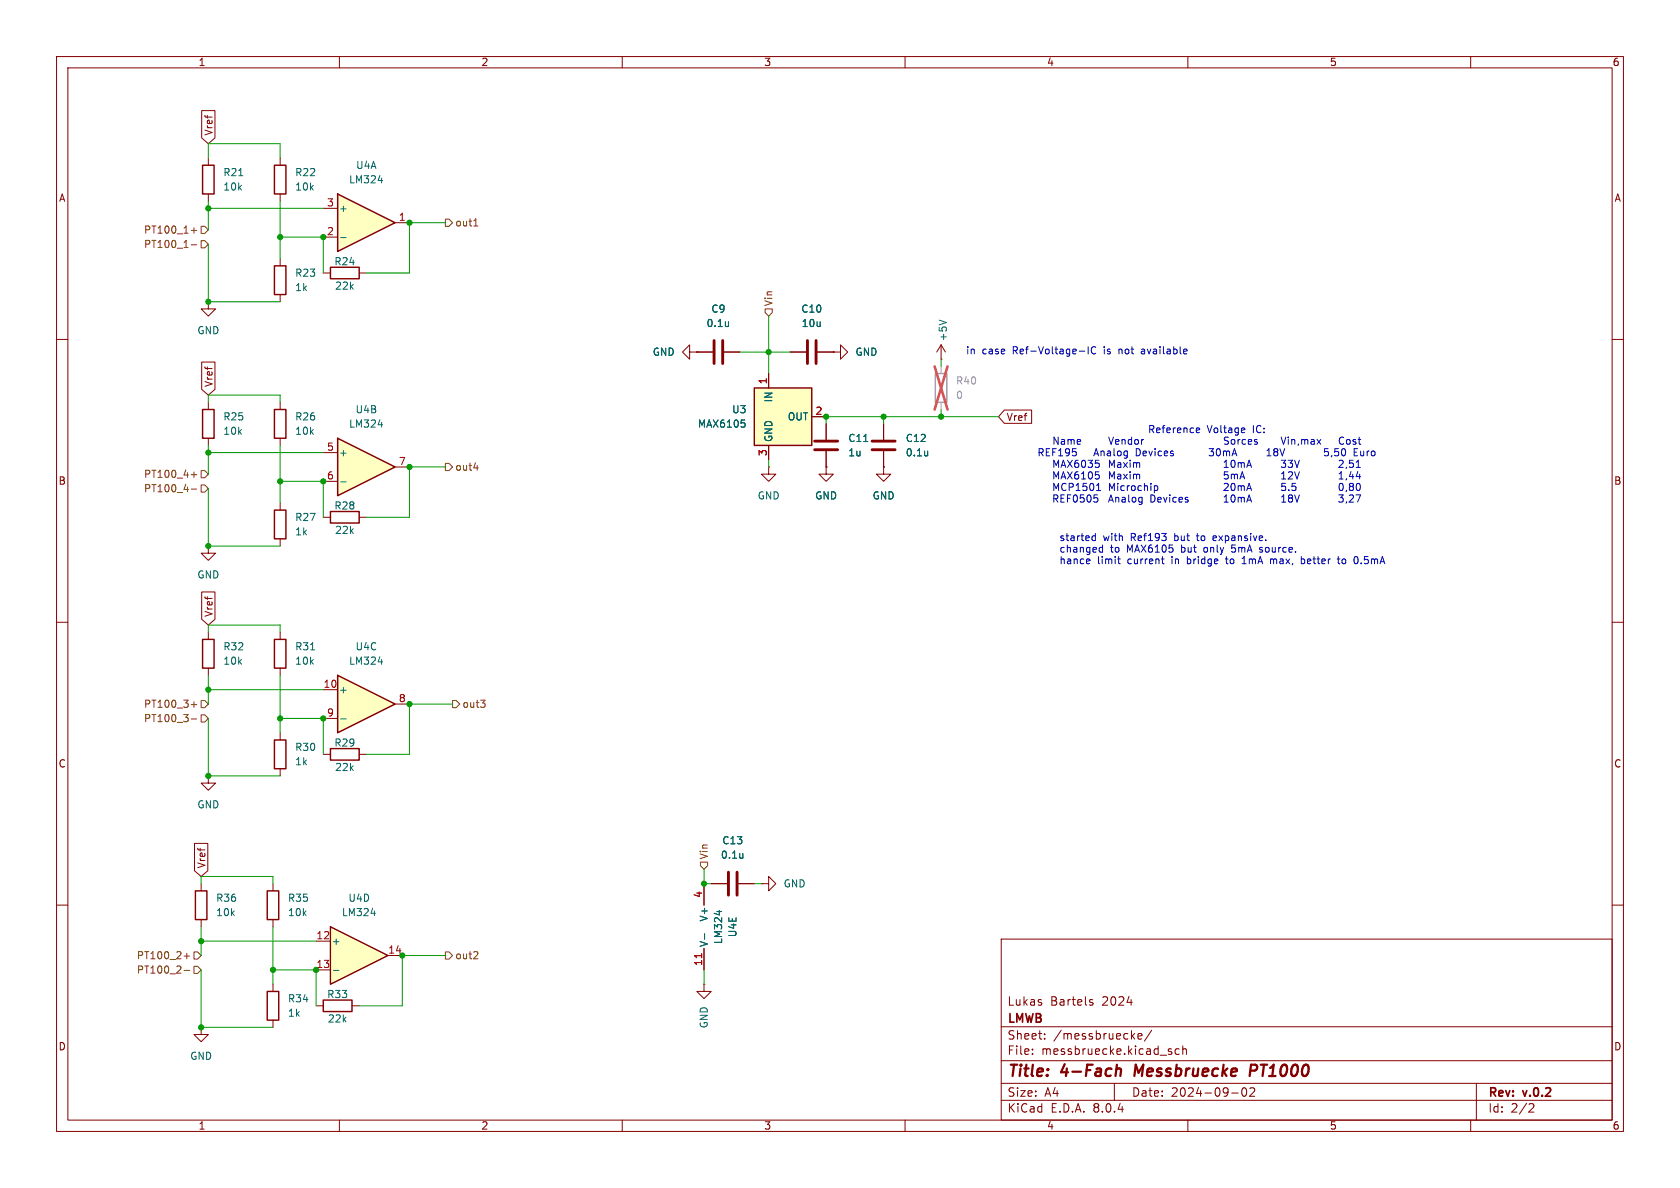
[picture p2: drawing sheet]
<svg xmlns="http://www.w3.org/2000/svg" width="297mm" height="210mm" viewBox="0 0 297 210" stroke-linecap="round" stroke-linejoin="round" font-family="sans-serif">
<g fill="none" stroke="#840000" stroke-width=".18">
<path d="M10 10h277v190h-277zM12 12h273v186h-273zM60 10v2M110 10v2M160 10v2M210 10v2M260 10v2M10 60h2M49.5 45.7v1.3M49.5 52.1v1.2M57.1 48.3h1.3M63.5 48.3h1.3"/>
<path d="M285 60h2M49.5 88.9v1.3M49.5 95.3v1.2M10 110h2M285 110h2M10 160h2M285 160h2M177 166h108v32h-108zM192.8 177.2l.4 .1v.2l-.2 .2h-.3M192.8 176.7l.4 .1M60 198v2M110 198v2"/>
<path d="M160 198v2M177 194.5h108M177 191.5h108M177 187.5h108M177 181.5h108M182.5 186.3v.1M182.5 185.5v.1M184.7 183.6v.1M184.7 182.8v.1M197 191.5v3M200.2 183.1l.4 .6M200.6 182.7l-.6 .6"/>
<path d="M201.2 183.2l.7-.1-.1-.3-.4-.1-.2 .2v.7h.6M203.6 182.1l-1.3 2M207 185.9l.2 .2-.2 .3M207 185.4l.1 .1M208.5 185.5l-.5-.1-.3 .3v.4l.2 .2h.6M209.1 185.5l.2-.1 .4 .1v.9M209.1 184.9v1.5M210 198v2M217.7 193.2h1.2M219.7 192.4l.2-.1a.81 .81 0 0 1 .6 .6 .81 .81 0 0 1-.3 .8l-.2 .1a.81 .81 0 0 1-.3-1.4zM221 192.4l.5-.1 .2 .1 .1 .3-.9 1.1h.9M260 198v2"/>
<path d="M261 191.5v6.5M270.5 195.1l.5 .1 .2 .3-1 1.1h1"/>
</g>
<path d="M197.7 188.9l.4 .1 .1 .2-.1 1M200.8 188.2l-.3 2M221.9 188.2h-.7l-.3 2M222 189.2l-1 .1" fill="none" stroke="#840000" stroke-width=".4"/>
<path d="M48.5 47h2v5.1h-2zM58.4 47.2h5.1v2.1h-5.1zM48.5 90.2h2v5.1h-2z" fill="none" stroke="#840000" stroke-width=".25"/>
<path d="M59.7 34.3l10.1 5.1-10.1 5.1z" fill="#ffffc2"/>
<path d="M35.8 29.2h2v5.1h-2zM48.5 29.2h2v5.1h-2zM59.7 34.3l10.1 5.1-10.1 5.1zM35.8 72.4h2v5.1h-2zM48.5 72.4h2v5.1h-2zM35.8 113h2v5.1h-2zM48.5 113h2v5.1h-2zM58.4 132.3h5.1v2.1h-5.1zM34.5 157.5h2.1v5.1h-2.1zM47.2 157.5h2.1v5.1h-2.1z" fill="none" stroke="#840000" stroke-width=".25"/>
<g fill="none" stroke="#840000" stroke-width=".18">
<path d="M36.8 27.9v1.3M36.8 34.3v1.3M49.5 27.9v1.3M49.5 34.3v1.3M57.1 36.8h2.6M69.8 39.4h2.6M57.1 41.9h2.6M36.8 71.1v1.3M36.8 77.5v1.2M49.5 71.1v1.3M49.5 77.5v1.2M36.8 111.8v1.2"/>
<path d="M36.8 118.1v1.3M49.5 111.8v1.2M49.5 118.1v1.3M36.8 137.2v1.2h1.3l-1.3 1.3-1.2-1.3h1.2M36.8 137.2h.1M57.1 133.4h1.3M63.5 133.4h1.3M35.6 156.2v1.3M48.3 156.2v1.3M35.6 162.6v1.2M48.3 162.6v1.2"/>
</g>
<path d="M42.2 31.1h.7M66.9 31.9h.7M60.2 42h1M54.9 114.9h.7" fill="none" stroke="#006464" stroke-width=".18"/>
<path d="M59.7 119.4l10.1 5.1-10.1 5z" fill="#ffffc2"/>
<path d="M58.4 90.4h5.1v2.1h-5.1zM59.7 119.4l10.1 5.1-10.1 5zM48.5 130.8h2v5.1h-2z" fill="none" stroke="#840000" stroke-width=".25"/>
<path d="M36.8 53.3v1.3h1.3l-1.3 1.3-1.2-1.3h1.2M36.8 53.3h.1M36.8 96.5v1.3h1.3l-1.3 1.3-1.2-1.3h1.2M36.8 96.5h.1M57.1 91.4h1.3M63.5 91.4h1.3M49.5 129.5v1.3M49.5 135.9v1.3M57.1 121.9h2.6M57.1 127h2.6M69.8 124.5h2.6" fill="none" stroke="#840000" stroke-width=".18"/>
<path d="M66.9 117h.7M60.2 127.1h1" fill="none" stroke="#006464" stroke-width=".18"/>
<path d="M59.7 77.5l10.1 5.1-10.1 5z" fill="#ffffc2"/>
<path d="M59.7 77.5l10.1 5.1-10.1 5z" fill="none" stroke="#840000" stroke-width=".25"/>
<g fill="none" stroke="#840000" stroke-width=".18">
<path d="M121.9 62.2v-1.2l-1.3 1.2 1.3 1.3v-1.3h1.3M123.2 62.2h.1M123.2 62.2h2.8M128 62.2h2.8M139.7 62.2h2.8M144.5 62.2h2.8M146 74.9v2.8M146 79.8v2.8M147.3 62.2h1.3v-1.2l1.3 1.2-1.3 1.3v-1.3M147.3 62.2h.1M156.2 74.9v2.8M156.2 79.8v2.8"/>
<path d="M166.4 63.5h.1M166.4 61l-.8 1.2M166.4 61v2.5M166.4 61l.7 1.2M57.1 80h2.6M57.1 85.1h2.6M69.8 82.6h2.6M156.2 82.6v1.2h1.3l-1.3 1.3-1.3-1.3h1.3M156.2 82.6h.1"/>
</g>
<path d="M128.8 56.9v.8M128.8 57.6l-.1 .1M166 56.6l1.3 .4M66.9 75.1h.7M152.7 78h.7M164 79.7v.9M60.2 85.2h1M164 80.5h-.1" fill="none" stroke="#006464" stroke-width=".18"/>
<path d="M126.2 60.2v4.1M127.8 60.2v4.1M142.7 60.2v4.1M144 79.5h4.1M144 78h4.1M144.3 60.2v4.1M154.2 79.5h4M154.2 78h4" fill="none" stroke="#840000" stroke-width=".51"/>
<path d="M165.4 66h2v5.1h-2z" fill="none" stroke="#a1a1a1" stroke-width=".25"/>
<path d="M166.4 64.8v1.2M166.4 71.1v1.3" fill="none" stroke="#a1a1a1" stroke-width=".18"/>
<path d="M165.2 64.8l2.3 7.6M167.5 64.8l-2.3 7.6" fill="none" stroke="#e65255" stroke-width=".46"/>
<path d="M133.3 68.6h10.2v10.1h-10.2z" fill="#ffffc2"/>
<path d="M133.3 68.6h10.2v10.1h-10.2z" fill="none" stroke="#840000" stroke-width=".25"/>
<g fill="none" stroke="#840000" stroke-width=".18">
<path d="M135.9 66v2.6M135.9 78.7v2.6M143.5 73.7h2.5M135.9 82.6v1.2h1.3l-1.3 1.3-1.3-1.3h1.3M135.9 82.6h.1M146 82.6v1.2h1.3l-1.3 1.3-1.2-1.3h1.2M146 82.6h.1M124.5 156.2v3.8M124.5 174v1.3h1.2l-1.2 1.2-1.3-1.2h1.3M124.5 174h.1M124.5 167.6v3.9M35.6 181.6v1.3h1.2l-1.2 1.3-1.3-1.3h1.3"/>
<path d="M35.6 181.6h.1"/>
</g>
<path d="M131.1 74.2h.6M131.5 74.7l.2 .3v.3l-.2 .2M124.6 165.1v.9M127.2 161v.7" fill="none" stroke="#006464" stroke-width=".18"/>
<path d="M124 168.6v.7" fill="none" stroke="#a90000" stroke-width=".18"/>
<path d="M58.4 163.8l10.2 5.1-10.2 5.1z" fill="#ffffc2"/>
<path d="M47.2 175.3h2.1v5h-2.1zM57.1 176.8h5.1v2h-5.1zM58.4 163.8l10.2 5.1-10.2 5.1z" fill="none" stroke="#840000" stroke-width=".25"/>
<g fill="none" stroke="#840000" stroke-width=".18">
<path d="M35.7 19.6h2.3v4.8l-1.2 1-1.1-1zM35.7 64h2.3v4.8l-1.2 1.1-1.1-1.1zM123.2 62.2h.1M123.2 62.2h2.8M128 62.2h2.8M135.9 66v2.6M135.9 78.7v2.6M139.7 62.2h2.8M143.5 73.7h2.5M144.5 62.2h2.8M146 74.9v2.8M146 79.8v2.8"/>
<path d="M147.3 62.2h.1M156.2 74.9v2.8M156.2 79.8v2.8M177.5 72.5h4.9v2.3h-4.9l-1-1.1zM146 82.6h.1M156.2 82.6h.1M35.7 104.6h2.3v4.9l-1.2 1-1.1-1zM34.4 149.1h2.3v4.8l-1.1 1-1.2-1zM124.5 156.2v3.8M125.7 156.2h2.8M130.6 156.2h2.7M134.6 156.2h1.3v-1.3l1.3 1.3-1.3 1.3v-1.3"/>
<path d="M134.6 156.2h.1M48.3 174v1.3M55.9 166.4h2.5M55.9 171.5h2.5M55.9 177.8h1.2M62.2 177.8h1.3M68.6 168.9h2.5M124.5 167.6v3.9M48.3 180.3v1.3"/>
</g>
<g fill="none" stroke="#006464" stroke-width=".18">
<path d="M128.8 56.9v.8M128.8 57.6l-.1 .1M131.1 74.2h.6M131.5 74.7l.2 .3v.3l-.2 .2M152.7 78h.7M164 79.7v.9M164 80.5h-.1M131.3 150.9v.8M131.3 151.6h.1M58.9 171.5h1M65.6 161.4h.8M124.6 165.1v.9"/>
<path d="M127.2 161v.7"/>
</g>
<path d="M128.8 154.2v4M130.3 154.2v4" fill="none" stroke="#840000" stroke-width=".51"/>
<g fill="none" stroke="#725600" stroke-width=".18">
<path d="M78.7 38.7h.7l.6 .7-.6 .6h-.7zM83.8 39.9h.7M84 38.9l.1-.2v1.2M33.8 40.7h1M33.8 43.3h1M34.3 40.3v.9M35.6 40h.6l.6 .6-.6 .7h-.6zM35.6 42.5h.6l.6 .7-.6 .6h-.6zM135.3 54.6h1.2v.6l-.6 .7-.6-.7zM33.8 83.9h1M33.8 86.5h1M34.3 83.4v1"/>
<path d="M35.6 83.2h.6l.6 .6-.6 .7h-.6zM35.6 85.7h.6l.6 .7-.6 .6h-.6zM78.7 81.9h.7l.6 .7-.6 .6h-.7zM83.8 82.7h.7M33.8 127.1h1M33.8 124.6h1M34.3 124.1v.9M35.6 126.4h.6l.6 .6-.6 .6h-.6zM35.6 123.8h.6l.6 .7-.6 .6h-.6zM80 123.8h.6l.7 .7-.7 .6h-.6zM85 123.8h.8l-.5 .5M85.6 124.3l.2 .2-.2 .5"/>
<path d="M123.8 152.4h1.3v.6l-.6 .7-.7-.7zM32.5 169h1M32.5 171.5h1M33 168.5v1M34.3 168.3h.6l.7 .6-.7 .6h-.6zM34.3 170.8h.6l.7 .7-.7 .6h-.6zM78.7 168.3h.7l.6 .6-.6 .6h-.7zM84.4 168.3l.1 .2-.1 .3-.7 .7h.8"/>
</g>
<g fill="none" stroke="#0000c2" stroke-width=".18">
<path d="M190.8 62.1h1M192.4 61.3v1.3M193.7 61.4a.6 .6 0 0 0-.8 .4 .6 .6 0 0 0 .6 .8l.2-.2M196.3 79.8v.8M196.9 79.3v1.1l.2 .2M197.4 77.7h.2l.2 .2M197.7 79.8l.3-.1 .2 .3v.3l-.2 .3-.3-.1-.2-.2zM197.8 78.5h-.4M197.8 78l-.6 .1M199.3 79.8l-.4-.1-.2 .3 .1 .5h.5M199.3 79.7v1.1l-.2 .2-.3-.1M201.9 62.1l-.1 .2 .1 .3"/>
<path d="M201.9 61.7l-.1 .1M211.5 76.4h.5M211.5 75.7l.4-.1 .2 .3-.6 .2M216.5 77.8l.5 .2 .2 .3-.3 .2h-.5M217.8 77.8l-.1 .5 .2 .2h.3l.1-.2-.1-.5M218.9 77.7v.8M219 77.8l-.1 .1M219.7 77.8l-.1 .1v.5l.2 .1h.4M219.8 77.7l.4 .1M219.9 75.6l.2 .3-.6 .2M220 76.4l-.1 .1M220.7 78.1l.6-.1-.1-.2-.3-.1-.2 .2v.6h.5"/>
<path d="M222.2 77.8l-.3-.1-.1 .2v.2l.4 .1v.3h-.4M224 79.7l.3-.4v1.3M225.4 79.9l-.2-.3 .2-.3h.3l.2 .3-.2 .3M225.4 79.9l-.2 .2v.4l.2 .1 .4-.1 .1-.2-.1-.3-.1-.1M225.4 79.9h.3M226.3 79.3l.4 1.3 .4-1.3M226.5 77.3l.4 1.2 .4-1.2M227.8 77.3v.1M227.8 77.7v.8M228.4 77.8l.1-.1 .3 .1 .1 .7M228.4 77.7v.8M229.6 78.5l-.2 .2"/>
<path d="M230.1 77.8l.4-.1 .2 .2M230.1 77.7v.8M230.7 77.9l.1-.2 .3 .1 .1 .7M230.7 77.9v.6M231.8 77.8h.5v.7M232.3 78l-.4 .1-.2 .1 .2 .3h.4M232.8 77.7l.7 .8M233.5 77.7l-.7 .8M234.8 79.3h-.6l-.1 .6 .2-.1 .4 .1 .2 .1-.1 .5-.2 .1-.5-.1M237.6 77.4a.6 .6 0 0 0-.9 .4 .6 .6 0 0 0 .6 .7l.3-.1M238.2 77.8l.3-.1 .2 .2v.4l-.2 .2h-.3l-.2-.2zM239.7 77.8l-.3-.1-.2 .2v.2l.5 .1v.3h-.5"/>
<path d="M240.1 77.7h.5M240.3 77.3v1.1l.3 .1M241.1 79.7v.9M241.7 79.7v.9M242.1 79.7l-.4 .3M242.5 79.8l.3-.1 .3 .3v.3l-.3 .3-.3-.1-.1-.2zM192.6 99.6l-.1 .1M192.6 98.9l.1 .2-.6 .1M193.1 95.4l.2 .2 .3-.1M193.6 94.3v1.3M193.6 94.8l-.3-.1-.2 .1M194.4 97.6h.5"/>
<path d="M194.4 96.8h.5M194.9 96.3v1.3M196.3 80.5l-.1 .1M196.3 80l-.1 .1M197.6 98.8h.5M197.8 98.4v1.1l.3 .2M200.3 88l-.2 .5 .3 .3 .3-.1 .1-.2-.1-.5M200.4 81.8v.8M200.4 81.8v.1M201.4 88l-.1 .2 .1 .4 .1 .2 .4-.1M201.9 87.9v1l-.2 .3-.3-.1M205.3 98.8h.5"/>
<path d="M205.5 99.5l.3 .2M214.6 94.7l-.1 .2v.5l.1 .2M215.1 95l-.6 .1M216.4 82.6h.7M216.4 85.6l.5-.2 .2 .4-.7 .9h.7M216.8 81.4v1.2M216.8 98.4l.1 1.2M217.1 83.4h-.6l-.1 .6 .2-.1h.4l.1 .2v.4l-.2 .2-.5-.2M217.7 83.8v.9M217.7 81.6l-.1 .5 .1 .4 .2 .1 .4-.2v-.8M217.7 83.9l.3-.1 .2 .2M217.7 97.5l.2 .1"/>
<path d="M217.8 96.3l-.1 .6 .2-.1M217.8 85.5l.1-.1a.68 .68 0 0 1 .5 .7 .68 .68 0 0 1-.5 .6 .84 .84 0 0 1-.1-1.2zM218.2 84l.2-.2 .3 .1 .1 .8M218.2 84v.7M218.9 81.8v.8M218.9 85.9v.8M218.9 81.9l.4-.1 .1 .2M218.9 86l.4-.1 .1 .1M219.2 84.7l.4-1.3 .4 1.3M219.3 84.3h.6M219.4 82l.2-.2h.3l.1 .8M219.4 82v.6"/>
<path d="M219.4 86v.7M219.4 86l.2-.1h.3l.1 .8M219.6 98.7l.4-.3v1.3M219.6 99.7h.7M220.4 82.6l.4-1.2 .5 1.2M220.4 86.7l.4-1.3 .5 1.3M220.5 82.3h.6M220.5 86.4h.6M222.7 97.6h.3M222.7 96.8v.3l.3 .1M224 80.6h.7M224.7 98.9l.3-.1 .2 .2"/>
<path d="M226.5 81.4h.8l-.4 .4 .3 .2v.5l-.1 .1-.6-.1M226.6 84.7h.7M226.6 83.8l.3-.4v1.3M226.6 87.9l.3-.4v1.3M226.6 88.8h.7M227.2 85.4h-.6v.6l.2-.1 .4 .1 .1 .2-.1 .4-.1 .1-.5-.1M227.7 81.4h.8l-.4 .4 .3 .2v.5l-.1 .1-.6-.1M227.8 83.5l.5-.1 .2 .4-.8 .9h.8M227.8 86.6v.1M228 88l-.2 .3v.2l.2 .3h.3l.2-.3v-.2l-.2-.3M228 88l-.2-.2 .2-.3h.3l.2 .2-.2 .3M228 88h.3"/>
<path d="M228.9 81.4l.4 1.2 .4-1.2M228.9 83.4l.4 1.3 .4-1.3M228.9 87.5l.4 1.3 .4-1.3M229.1 85.4h-.7v.6l.2-.1 .4 .1 .1 .2v.4l-.2 .1-.5-.1M230.1 98.9l.3-.1 .3 .3-.2 .5h-.4M230.1 98.4v1.3M235.5 80.5l-.2 .3M236.4 98.8h.5M236.6 98.4v1.1l.3 .2M236.7 87.5h.8l-.5 .5 .4 .1v.5l-.2 .2-.5-.2M236.7 84.7h.8M236.7 83.8l.4-.4v1.3"/>
<path d="M236.9 85.5l.1-.1a.68 .68 0 0 1 .5 .7 .68 .68 0 0 1-.5 .6 .84 .84 0 0 1-.1-1.2zM237.4 81.5v.4l-.7 .7h.8M237.5 98.8l-.2 .3v.3l.2 .3M238.1 82.6l-.2 .2M238.1 84.6l-.2 .3M238.1 86.7l-.2 .2M238.1 88.7l-.2 .2M238.5 87.6l.5-.1 .3 .4-.8 .9h.8M238.6 81.4l-.1 .6 .2-.2 .5 .1 .1 .5-.3 .2-.5-.1M238.8 86l-.3 .2 .1 .4 .2 .1h.4l.1-.2v-.3l-.3-.2M238.8 86l-.3-.3 .3-.3h.2l.3 .3-.3 .3M238.8 86h.2"/>
<path d="M238.9 83.3l-.4 .9h.8M239.2 83.8v.9M239.7 87.5h.8l-.5 1.3M239.8 82.6h.7M239.8 81.7l.3-.3v1.2M239.9 85.5l.2-.1a.68 .68 0 0 1 .4 .7 .68 .68 0 0 1-.4 .6 .84 .84 0 0 1-.2-1.2zM240 98.6v.8M240.1 83.3l-.3 .9h.7M240.4 83.8v.9M240.5 80.4l.2 .2 .4-.1"/>
</g>
<g fill="none" stroke="#009600" stroke-width=".18">
<path d="M36.8 27.9v-2.5h12.7v2.5M36.8 35.6v5M36.8 36.8h20.3M49.5 35.6v10.1M78.7 39.4h-6.3v8.9h-7.6M36.8 43.2v10.1h12.7M49.5 41.9h7.6v6.4M135.9 55.9v10.1M36.8 71.1v-1.2h12.7v1.2M36.8 78.7v5.1M49.5 78.7v10.2M130.8 62.2h8.9"/>
<path d="M156.2 73.7v1.2M166.4 63.5v1.3M166.4 72.4v1.3M176.5 73.7h-30.5v1.2M36.8 86.4v10.1h12.7M36.8 80h20.3M49.5 85.1h7.6v6.3M78.7 82.6h-6.3v8.8h-7.6M135.9 81.3v1.3M36.8 111.8v-1.3h12.7v1.3M36.8 119.4v5.1M49.5 119.4v10.1"/>
<path d="M36.8 127v10.2h12.7M36.8 121.9h20.3M49.5 127h7.6v6.4M80 124.5h-7.6v8.9h-7.6M35.6 156.2v-1.3h12.7v1.3M124.5 153.7v2.5h1.2M133.3 156.2h1.3M35.6 163.8v5.1M35.6 171.5v10.1h12.7M35.6 166.4h20.3M48.3 163.8v10.2M48.3 171.5h7.6v6.3"/>
<path d="M78.7 168.9h-7.6v8.9h-7.6M124.5 171.5v2.5"/>
</g>
<path d="M124 168.6v.7" fill="none" stroke="#a90000" stroke-width=".18"/>
<g fill="#009600" stroke="#009600" stroke-width=".18">
<circle cx="35.6" cy="166.4" r=".46"/>
<circle cx="35.6" cy="181.6" r=".46"/>
<circle cx="124.5" cy="156.2" r=".46"/>
<circle cx="71.1" cy="168.9" r=".46"/>
<circle cx="55.9" cy="171.5" r=".46"/>
<circle cx="36.8" cy="53.3" r=".46"/>
<circle cx="49.5" cy="41.9" r=".46"/>
<circle cx="57.1" cy="41.9" r=".46"/>
<circle cx="72.4" cy="39.4" r=".46"/>
<circle cx="36.8" cy="36.8" r=".46"/>
<circle cx="36.8" cy="80" r=".46"/>
<circle cx="72.4" cy="124.5" r=".46"/>
<circle cx="49.5" cy="127" r=".46"/>
<circle cx="36.8" cy="121.9" r=".46"/>
<circle cx="36.8" cy="137.2" r=".46"/>
<circle cx="48.3" cy="171.5" r=".46"/>
<circle cx="57.1" cy="127" r=".46"/>
<circle cx="36.8" cy="96.5" r=".46"/>
<circle cx="49.5" cy="85.1" r=".46"/>
<circle cx="57.1" cy="85.1" r=".46"/>
<circle cx="72.4" cy="82.6" r=".46"/>
<circle cx="146" cy="73.7" r=".46"/>
<circle cx="156.2" cy="73.7" r=".46"/>
<circle cx="166.4" cy="73.7" r=".46"/>
<circle cx="135.9" cy="62.2" r=".46"/>
</g>
<g font-size="2.8" fill="#840000">
<text x="178" y="190.9">Title:</text>
<text x="187.7" y="190.9">4-Fach</text>
<text x="201.4" y="190.9">Messbruecke</text>
<text x="222.6" y="190.9">PT1000</text>
</g>
<g font-size="2.1" fill="#840000">
<text x="178" y="178">Lukas</text>
<text x="185.7" y="178">Bartels</text>
<text x="194.9" y="178">2024</text>
<text x="178" y="184">Sheet:</text>
<text x="178" y="181.2">LMWB</text>
<text x="186.2" y="184">/messbruecke/</text>
<text x="178" y="186.7">File:</text>
<text x="184.1" y="186.7">messbruecke.kicad_sch</text>
<text x="178" y="196.9">KiCad</text>
<text x="178" y="194.1">Size:</text>
<text x="184.7" y="194.1">A4</text>
<text x="185.7" y="196.9">E.D.A.</text>
<text x="193.3" y="196.9">8.0.4</text>
<text x="200" y="194.1">Date:</text>
<text x="207" y="194.1">2024-09-02</text>
<text x="263" y="194.3">Rev:</text>
<text x="263" y="196.9">Id:</text>
<text x="267.1" y="196.9">2/2</text>
<text x="269.4" y="194.3">v.0.2</text>
</g>
<g font-size="1.8" fill="#840000">
<text x="35" y="11.9">1</text>
<text x="85" y="11.9">2</text>
<text x="135" y="11.9">3</text>
<text x="185" y="11.9">4</text>
<text x="235" y="11.9">5</text>
<text x="285" y="11.9">6</text>
<text x="37.8" y="24.1" transform="rotate(-90 37.8 24.1)">Vref</text>
<text x="10.3" y="35.9">A</text>
<text x="285.3" y="35.9">A</text>
<text x="37.8" y="68.5" transform="rotate(-90 37.8 68.5)">Vref</text>
<text x="177.9" y="74.6">Vref</text>
<text x="10.3" y="85.9">B</text>
<text x="285.3" y="85.9">B</text>
<text x="37.8" y="109.2" transform="rotate(-90 37.8 109.2)">Vref</text>
<text x="10.3" y="135.9">C</text>
<text x="285.3" y="135.9">C</text>
<text x="36.5" y="153.6" transform="rotate(-90 36.5 153.6)">Vref</text>
<text x="10.3" y="185.9">D</text>
<text x="285.3" y="185.9">D</text>
<text x="35" y="199.9">1</text>
<text x="85" y="199.9">2</text>
<text x="135" y="199.9">3</text>
<text x="185" y="199.9">4</text>
<text x="235" y="199.9">5</text>
<text x="285" y="199.9">6</text>
</g>
<g font-size="1.8" fill="#006464">
<text x="39.4" y="33.9">10k</text>
<text x="39.4" y="31.3">R21</text>
<text x="52.1" y="33.9">10k</text>
<text x="52.1" y="31.3">R22</text>
<text x="61.6" y="32.6">LM324</text>
<text x="62.9" y="30.1">U4A</text>
<text x="59.8" y="37.7">+</text>
<text x="59" y="47.1">R24</text>
<text x="52.1" y="49.1">R23</text>
<text x="52.1" y="51.7">1k</text>
<text x="59.1" y="51.4">22k</text>
<text x="34.8" y="59.3">GND</text>
<text x="124.8" y="58">0.1u</text>
<text x="125.7" y="55.5">C9</text>
<text x="141.6" y="55.5">C10</text>
<text x="141.6" y="58">10u</text>
<text x="115.3" y="63.1">GND</text>
<text x="151.1" y="63.1">GND</text>
<text x="167.6" y="60.4" transform="rotate(-90 167.6 60.4)">+5V</text>
<text x="136.8" y="71.2" transform="rotate(-90 136.8 71.2)">IN</text>
<text x="39.4" y="77.1">10k</text>
<text x="39.4" y="74.5">R25</text>
<text x="52.1" y="77.1">10k</text>
<text x="52.1" y="74.5">R26</text>
<text x="61.6" y="75.8">LM324</text>
<text x="62.8" y="73.3">U4B</text>
<text x="123.3" y="75.8">MAX6105</text>
<text x="129.3" y="73.3">U3</text>
<text x="139.2" y="74.5">OUT</text>
<text x="59.8" y="80.9">+</text>
<text x="136.8" y="78.2" transform="rotate(-90 136.8 78.2)">GND</text>
<text x="149.9" y="80.9">1u</text>
<text x="149.9" y="78.3">C11</text>
<text x="160" y="78.3">C12</text>
<text x="160" y="80.9">0.1u</text>
<text x="133.9" y="88.5">GND</text>
<text x="144" y="88.5">GND</text>
<text x="154.2" y="88.5">GND</text>
<text x="52.1" y="92.3">R27</text>
<text x="52.1" y="94.8">1k</text>
<text x="59" y="90.3">R28</text>
<text x="59.1" y="94.6">22k</text>
<text x="34.8" y="102.5">GND</text>
<text x="39.4" y="117.7">10k</text>
<text x="39.4" y="115.2">R32</text>
<text x="52.1" y="117.7">10k</text>
<text x="52.1" y="115.2">R31</text>
<text x="61.6" y="117.7">LM324</text>
<text x="62.8" y="115.2">U4C</text>
<text x="59.8" y="122.8">+</text>
<text x="52.1" y="132.9">R30</text>
<text x="52.1" y="135.5">1k</text>
<text x="59" y="132.2">R29</text>
<text x="59.1" y="136.5">22k</text>
<text x="34.8" y="143.1">GND</text>
<text x="127.6" y="149.5">C13</text>
<text x="127.4" y="152">0.1u</text>
<text x="38.1" y="159.6">R36</text>
<text x="50.8" y="159.6">R35</text>
<text x="61.5" y="159.6">U4D</text>
<text x="138.4" y="157.1">GND</text>
<text x="38.1" y="162.2">10k</text>
<text x="50.8" y="162.2">10k</text>
<text x="58.5" y="167.2">+</text>
<text x="60.3" y="162.2">LM324</text>
<text x="125.3" y="167.5" transform="rotate(-90 125.3 167.5)">V-</text>
<text x="125.3" y="163" transform="rotate(-90 125.3 163)">V+</text>
<text x="127.9" y="167" transform="rotate(-90 127.9 167)">LM324</text>
<text x="130.4" y="165.8" transform="rotate(-90 130.4 165.8)">U4E</text>
<text x="50.8" y="177.4">R34</text>
<text x="50.8" y="179.9">1k</text>
<text x="57.7" y="176.6">R33</text>
<text x="57.9" y="180.9">22k</text>
<text x="125.3" y="181.9" transform="rotate(-90 125.3 181.9)">GND</text>
<text x="33.5" y="187.6">GND</text>
</g>
<g font-size="1.8" fill="#725600">
<text x="25.4" y="41.5">PT100_1+</text>
<text x="80.4" y="40.2">out1</text>
<text x="25.4" y="44">PT100_1-</text>
<text x="136.8" y="54.2" transform="rotate(-90 136.8 54.2)">Vin</text>
<text x="80.4" y="83.4">out4</text>
<text x="25.4" y="84.7">PT100_4+</text>
<text x="25.4" y="87.2">PT100_4-</text>
<text x="25.4" y="125.3">PT100_3+</text>
<text x="81.7" y="125.3">out3</text>
<text x="25.4" y="127.9">PT100_3-</text>
<text x="125.3" y="152" transform="rotate(-90 125.3 152)">Vin</text>
<text x="24.1" y="169.8">PT100_2+</text>
<text x="24.1" y="172.3">PT100_2-</text>
<text x="80.4" y="169.8">out2</text>
</g>
<g font-size="1.8" fill="#a90000">
<text x="57.7" y="41.7">2</text>
<text x="57.7" y="36.6">3</text>
<text x="70.4" y="39.1">1</text>
<text x="135.6" y="68" transform="rotate(-90 135.6 68)">1</text>
<text x="144.1" y="73.4">2</text>
<text x="57.7" y="79.8">5</text>
<text x="70.4" y="82.3">7</text>
<text x="135.6" y="80.7" transform="rotate(-90 135.6 80.7)">3</text>
<text x="57.7" y="84.8">6</text>
<text x="57.1" y="121.7">10</text>
<text x="70.4" y="124.2">8</text>
<text x="57.7" y="126.7">9</text>
<text x="124.2" y="158.8" transform="rotate(-90 124.2 158.8)">4</text>
<text x="55.8" y="166.1">12</text>
<text x="55.8" y="171.2">13</text>
<text x="68.5" y="168.7">14</text>
<text x="124.2" y="170.9" transform="rotate(-90 124.2 170.9)">11</text>
</g>
<g font-size="1.8" fill="#0000c2">
<text x="170.7" y="62.8">in</text>
<text x="173.6" y="62.8">case</text>
<text x="179.1" y="62.8">Ref-Voltage-IC</text>
<text x="195.4" y="62.8">is</text>
<text x="198.2" y="62.8">not</text>
<text x="202.4" y="62.8">available</text>
<text x="202.9" y="76.8">Reference</text>
<text x="213.4" y="76.8">Voltage</text>
<text x="221.6" y="76.8">IC:</text>
<text x="183.3" y="80.9">REF195 Analog</text>
<text x="185.9" y="82.9">MAX6035 Maxim</text>
<text x="185.9" y="78.8">Name Vendor</text>
<text x="198.3" y="78.8">Sorces Vin,max Cost</text>
<text x="200.7" y="80.9">Devices 30mA 18V 5,50</text>
<text x="200.8" y="82.9">10mA 33V 2,51</text>
<text x="236.3" y="80.9">Euro</text>
<text x="185.9" y="85">MAX6105 Maxim</text>
<text x="185.9" y="87">MCP1501 Microchip 20mA 5.5 0,80</text>
<text x="185.9" y="89">REF0505 Analog</text>
<text x="200.8" y="85">5mA 12V 1,44</text>
<text x="203.3" y="89">Devices 10mA 18V 3,27</text>
<text x="187.2" y="95.9">started</text>
<text x="195" y="95.9">with</text>
<text x="200" y="95.9">Ref193</text>
<text x="207.9" y="95.9">but</text>
<text x="212.1" y="95.9">to</text>
<text x="215.1" y="95.9">expansive.</text>
<text x="187.2" y="97.9">changed</text>
<text x="187.2" y="99.9">hance</text>
<text x="194" y="99.9">limit</text>
<text x="196.3" y="97.9">to</text>
<text x="199.3" y="97.9">MAX6105</text>
<text x="199.5" y="99.9">current</text>
<text x="207.4" y="99.9">in</text>
<text x="209.1" y="97.9">but</text>
<text x="210.3" y="99.9">bridge</text>
<text x="213.3" y="97.9">only</text>
<text x="217.4" y="99.9">to</text>
<text x="218.4" y="97.9">5mA</text>
<text x="220.5" y="99.9">1mA</text>
<text x="223.6" y="97.9">source.</text>
<text x="225.6" y="99.9">max,</text>
<text x="231.3" y="99.9">better</text>
<text x="238" y="99.9">to</text>
<text x="241.1" y="99.9">0.5mA</text>
</g>
<g font-size="1.8" fill="#989898">
<text x="168.9" y="70.7">0</text>
<text x="168.9" y="68.2">R40</text>
</g>
</svg>
